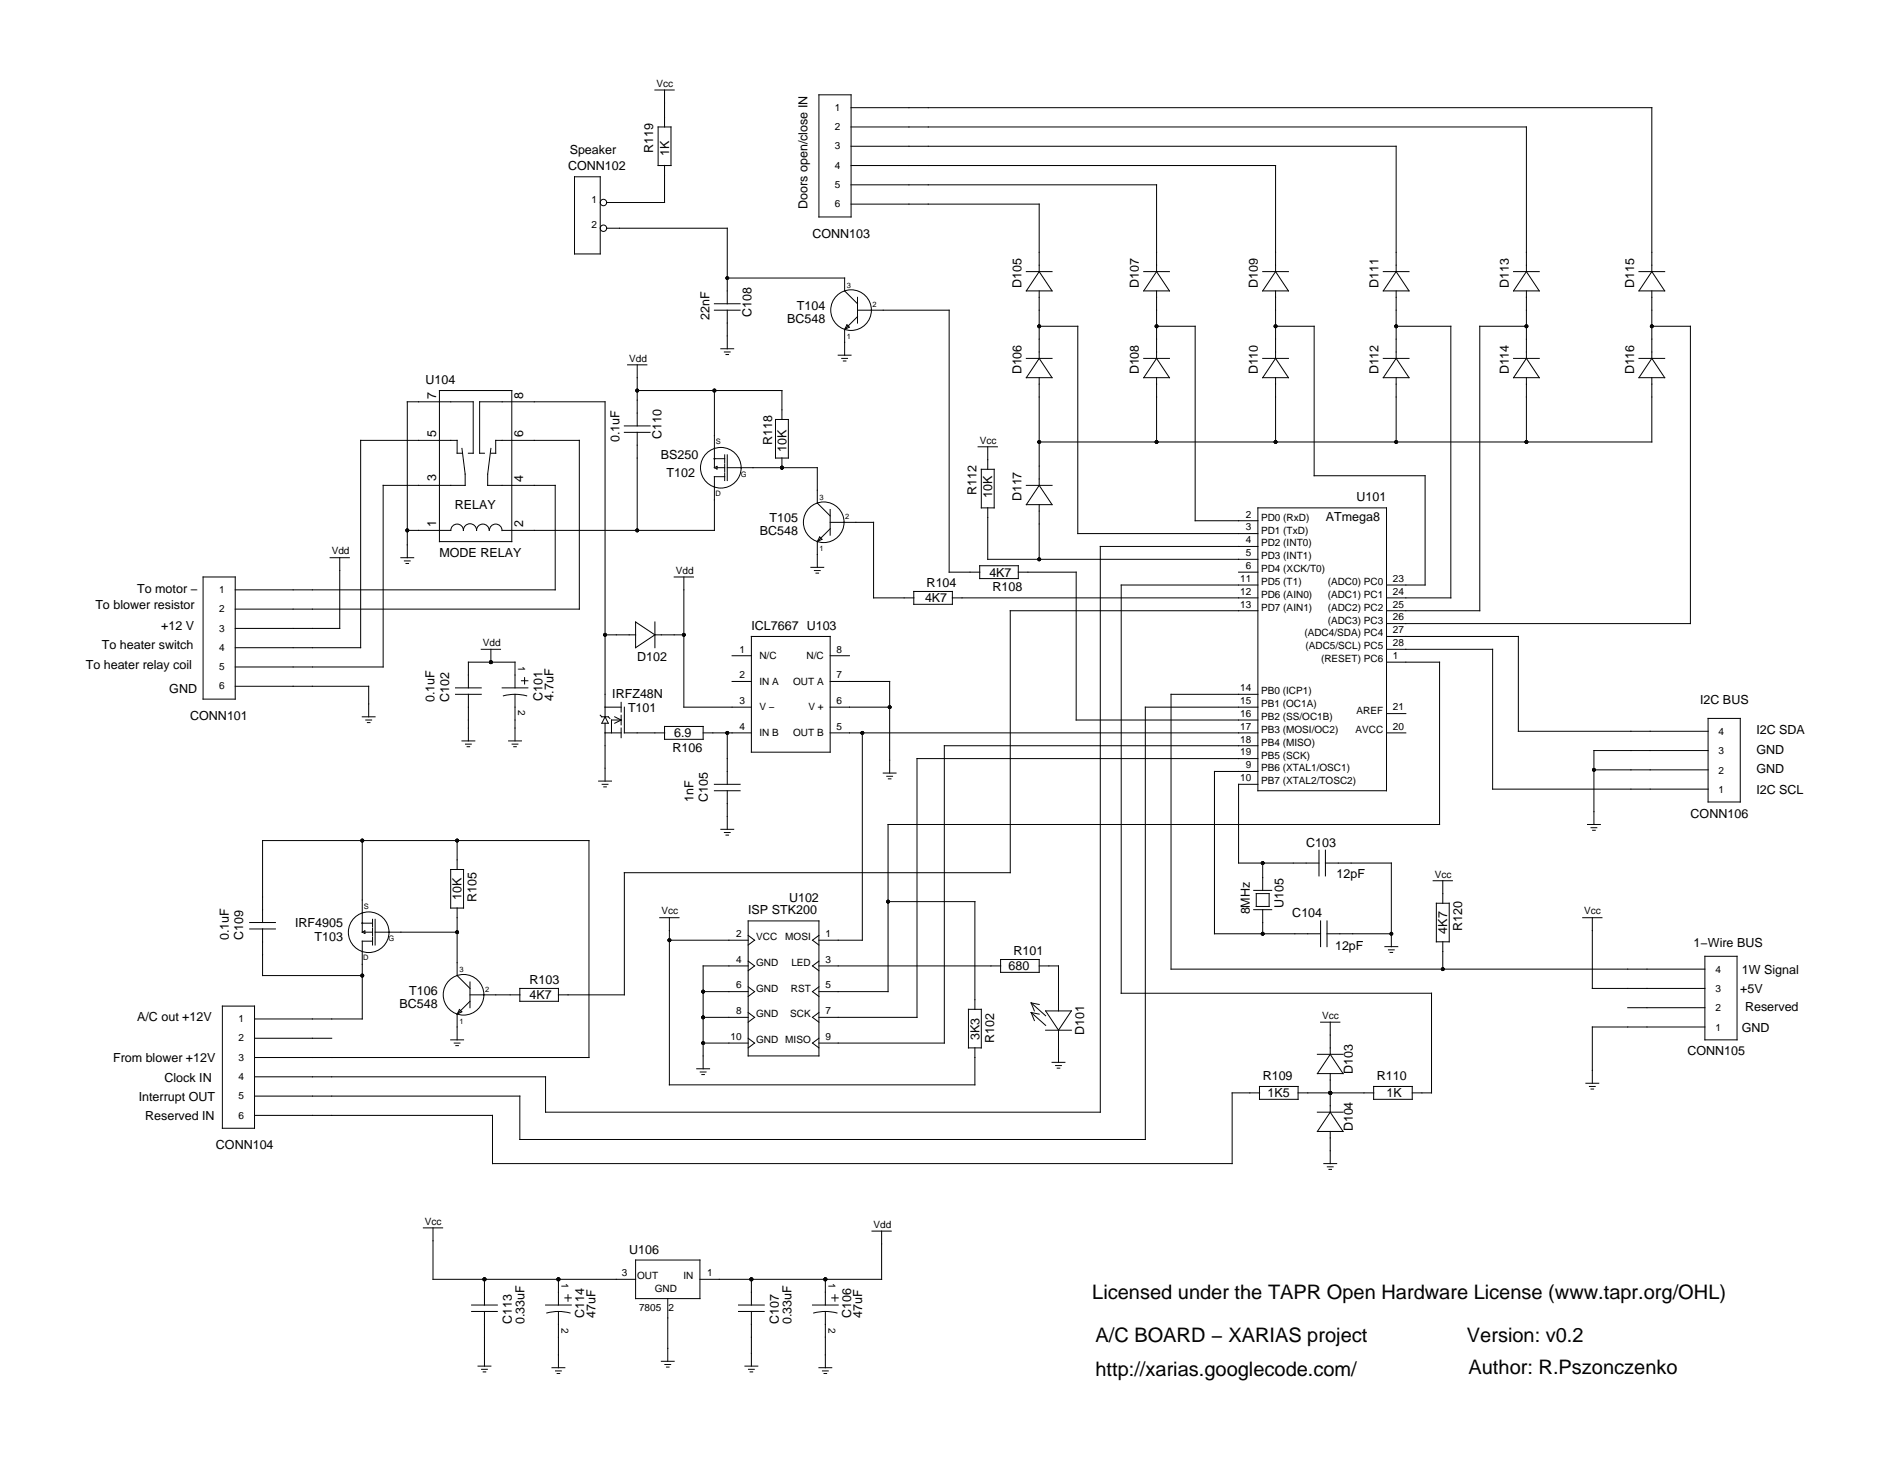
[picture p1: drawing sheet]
<svg xmlns="http://www.w3.org/2000/svg" width="279mm" height="216mm" viewBox="0 0 279 216" stroke-linecap="round" stroke-linejoin="round" font-family="sans-serif">
<g fill="none" stroke="#000" stroke-width=".15">
<path d="M96.9 13.3h2.8M97.3 18.8h1.9v5.7h-1.9zM98.3 13.3v5.5M121.1 14h4.8v18.1h-4.8zM125.9 18.8h99.9v21.4M125.9 15.9h118.4v24.3M85 26.2h3.8v11.4h-3.8zM89.7 33.8h17.9v11.2M98.3 24.5v5.5h-8.6M125.9 30.2h27.8v10M125.9 24.5h62.8v15.7M125.9 21.6h80.6v18.6"/>
<path d="M125.9 27.4h45.2v12.8M65 57.8h10.7v22.3h-10.7zM92.8 54h2.9M94.2 57.8h21.5v4.3M94.2 54v9M105.7 57.8v11.4M105.7 45.9h3.8M105.7 45h3.8M106.6 51.6h1.9M107.1 52.1h.9M107.4 52.5h.4M107.6 45.9v5.7"/>
<path d="M107.6 41.1h17.3v1.9l1.9 2M124 52.6h1.9M124.5 53h.9M124.7 53.4h.4M124.9 48.8v3.8M125.3 48.1l.3 .3-.7 .4zM126.8 45.9h13.6v38.8h4.5M126.8 46.9l-1.9 1.9M126.8 44v3.8M151.8 53h3.8M151.8 40.2h3.8M153.7 48.3h5.7v30.7h26.7"/>
<path d="M153.7 43v10M153.7 55.9v15.9M153.7 53l1.9 2.9h-3.8zM153.7 40.2l1.9 2.8h-3.8zM169.2 53h3.8M169.2 40.2h3.8M171.1 48.3h5.7v28.8h9.3M171.1 53l1.9 2.9h-3.8zM171.1 43v10M171.1 55.9v9.5M171.1 40.2l1.9 2.8h-3.8zM186.8 53h3.8"/>
<path d="M186.8 40.2h3.8M188.7 48.3h5.7v22.1h16.4v16.2h-5.7M188.7 53l1.9 2.9h-3.8zM188.7 43v10M188.7 55.9v9.5M188.7 40.2l1.9 2.8h-3.8zM204.6 53h3.8M204.6 40.2h3.8M206.5 48.3h8.1v40.2h-9.5M206.5 53l1.9 2.9h-3.8zM206.5 43v10M206.5 55.9v9.5"/>
<path d="M206.5 40.2l1.9 2.8h-3.8zM223.9 53h3.8M223.9 40.2h3.8M225.8 48.3h-6.9v42.1h-13.8M225.8 53l1.9 2.9h-3.8zM225.8 40.2l1.9 2.8h-3.8zM225.8 43v10M225.8 55.9v9.5M242.4 53h3.8M242.4 40.2h3.8M244.3 48.3h5.7v44h-44.9M244.3 53l1.9 2.9h-3.8z"/>
<path d="M244.3 55.9v9.5h-90.6M244.3 40.2l1.9 2.8h-3.8zM244.3 43v10M60.2 78.5h6.5a.93 .93 0 0 1 .9-.9 .93 .93 0 0 1 .9 .9M68.3 67.1h-.7v-1.9h-14.3v30.6h-18.5M68.3 66.4l.5 3.8v1.6h-12.1v26.9h-21.9M68.5 78.5a.98 .98 0 0 1 1-1 .98 .98 0 0 1 1 1 .93 .93 0 0 1 .9-.9 .93 .93 0 0 1 1 .9M69.3 67.1h.7v-7.6h-9.8v23M71.7 67.1h-.8v-7.6h18.6v46.6M72.4 78.5a.93 .93 0 0 1 .9-.9 .93 .93 0 0 1 1 .9M72.6 67.1h.7v-1.9h12.4v24.9h-50.9M72.6 66.4l-.5 3.8v1.6h10v15.5h-47.3"/>
<path d="M92.3 63h3.9M92.3 64h3.9M94.2 64v14.5M105.7 67.9h1.5M105.7 69.2l.3-.2v.4zM106 69.2h1.2M107.2 70.5h-1.5v8h-31.4M107.2 67.3v1.1M107.2 68.6v1.2M107.2 70v1.1M107.6 67.3v3.8M107.6 69.2h13.3v5.2l1.9 1.9"/>
<path d="M114.7 62.1h1.9v5.7h-1.9zM115.7 67.8v1.4M121.2 79.5l.4 .3-.7 .3zM122.8 77.3h6.4v11.2h6M122.8 78.2l-1.9 1.9M122.8 75.4v3.8M144.7 66.1h2.8M145.1 69.4h1.9v5.8h-1.9zM146.1 75.1v7.7h40M146.1 66.1v3.3M151.8 71.8h3.8M153.7 74.7v8.1"/>
<path d="M153.7 71.8l1.9 2.9h-3.8zM186.1 75.2h19v41.8h-19zM30 85.4h4.8v18.1h-4.8zM48.8 82.5h2.9M50.3 82.5v10.5h-15.5M59.3 82.5h1.9M59.8 83h.9M60 83.4h.4M71.2 96.1h2.8M72.6 96.1v1.9M89.5 93.9h4.5M94 92l2.9 1.9-2.9 1.9z"/>
<path d="M96.9 92v3.8M96.9 93.9h4.2M99.7 85.4h2.9M101.1 85.4v19.2h10M108.3 97h2.8M111.1 94.2h11.7v17.1h-11.7zM119.9 84h1.9M120.5 84.4h.8M120.7 84.8h.4M120.9 80.1v3.9M122.8 97h2.8M135.2 87.5h5.7v1.9h-5.7z"/>
<path d="M140.9 88.5h45.2M144.9 83.7h5.7v1.9h-5.7zM150.6 84.7h8.6v21.8h26.9M183.2 84.7h2.9M186.1 80.9h-23.4v83.7h-82v-5.3h-43.1M186.1 86.6h-20.3v60.4h45.9v14.7h-2.8M186.1 90.4h-36.7v38.7h-57.1v18.1h-9.7M205.1 98h7.8v24h-81.5v24.7h-10.3M205.1 94.2h19.5v14h28M205.1 96.1h15.7v20.7h31.8M34.8 101.6h19.7v4.5M53.6 106.1h1.9"/>
<path d="M54.1 106.5h.9M54.3 106.9h.4M67.4 102.7h3.8M67.4 101.8h3.8M68.3 109.6h1.9M68.8 110.1h.9M69.1 110.5h.4M69.3 101.8v-3.8h6.9v3.8M69.3 102.7v6.9M74.3 101.8h3.8M74.5 103a6.7 6.7 0 0 1 3.4 0M75.2 109.6h1.9"/>
<path d="M75.7 110.1h.9M76 110.5h.4M76.2 102.7v6.9M77.1 100.7h1M77.6 100.3v.9M88.5 115.6h1.9M88.8 105.8l.2 .3h1l.2 .2M89.1 116.1h.8M89.3 116.4h.4M89.5 104.6h2.4M89.5 108.5h2.4M89.5 107v8.6"/>
<path d="M89.5 106.1l.5 .9h-1zM90.9 106.1l1 .4M91.9 106.5h-1.5v2M91.9 106.5l-1 .5M91.9 103.9v1.5M91.9 105.8v1.5M91.9 107.7v1.5M92.3 104.6v3.9h6M98.3 107.5h5.7v1.9h-5.7zM104 108.5h7.1M105.7 116.1h3.8M105.7 117h3.8"/>
<path d="M107.6 108.5v7.6M107.6 117v5.7M108.3 100.8h2.8M122.8 104.6h8.8M122.8 108.5h63.3M122.8 100.8h8.8v13.6M127.5 108.5v30.6h-6.4M130.6 114.4h1.9M131.2 114.9h.8M131.4 115.3h.4M186.1 114.2h-6.5v24h15.7M186.1 116.1h-2.9v11.6h11.9"/>
<path d="M186.1 102.7h-12.9v40.7h79M186.1 104.6h-16.7v64h-92.5v-6.4h-39.3M186.1 110.4h-46.4v44h-18.6M186.1 112.3h-50.5v38.2h-14.5M205.1 108.5h2.8M205.1 105.6h2.8M235.8 113.9h16.8M252.6 111.1h-16.8v10.9M252.6 106.3h4.8v12.4h-4.8zM36.9 136.5h3.8M36.9 137.5h3.8M38.8 136.5v-12.1h48.3v32.1h-49.5"/>
<path d="M38.8 137.5v6.9h14.8M53.6 124.4v13.5M53.6 136.6h1.5M53.6 137.9l.4-.1v.3zM54 137.9h1.1M55.1 139.3h-1.5v11.5h-16M55.1 136v1.2M55.1 137.4v1.1M55.1 138.7v1.1M55.5 137.9h12.1M55.5 136v3.8M66.7 128.7h1.9v5.7h-1.9z"/>
<path d="M67.6 124.4v4.3M67.6 134.4v10l1.9 1.9M97.6 135.8h2.8M99 139.1h11.7M99 135.8v24.7h45.2v-5.5M106.6 122.7h1.9M107.1 123.2h.9M107.4 123.6h.4M110.7 138.4l.9 .7-.9 .7M110.7 136.3h10.4v20h-10.4zM121.1 138.4l-.9 .7 .9 .7M131.4 133.4h12.8v16"/>
<path d="M185.4 134.6h2.7M185.4 131.8h2.7M185.8 132.2h1.9v1.9h-1.9zM186.8 127.7v4.1M186.8 134.6v3.6M195.1 125.8v3.8M195.3 136.3v3.8M196 127.7h9.8v12.4M196 125.8v3.8M196.3 138.2h9.5M196.3 136.3v3.8M212 130.3h2.8"/>
<path d="M212.4 133.7h2v5.7h-2zM213.4 130.3v3.4M213.4 139.3v4.1M234.1 135.8h2.8M234.8 122h1.9M235.3 122.5h.9M235.5 135.8v10.5h16.7M235.6 122.9h.3M32.9 148.9h4.7v18.1h-4.7zM37.6 153.6h11.5M66.7 153.9h1.9M67.2 154.4h.8"/>
<path d="M67.4 154.7h.4M67.6 150.1v3.8M68 149.4l.3 .3-.7 .4zM69.5 147.2h7.4M69.5 148.2l-1.9 1.9M69.5 145.3v3.8M76.9 146.3h5.7v1.9h-5.7zM103 158.2h2M103.6 158.6h.8M103.8 159h.4M104 146.7h6.7M104 150.5h6.7"/>
<path d="M104 154.4h6.7M110.7 142.9h-6.7v15.3M110.7 142.2l.9 .7-.9 .7M110.7 146l.9 .7-.9 .8M110.7 149.8l.9 .7-.9 .8M110.7 153.6l.9 .8-.9 .7M121.1 142.9h26.9M121.1 142.2l-.9 .7 .9 .7M121.1 146l-.9 .7 .9 .8M121.1 149.8l-.9 .7 .9 .8M121.1 153.6l-.9 .8 .9 .7M143.2 149.4h1.9v5.7h-1.9z"/>
<path d="M148 142h5.7v1.9h-5.7zM152.5 149.8l2.2 1.9M152.5 149.8l.5 1.2M152.5 149.8l1.2 .3M152.5 148.4l2.2 1.9M152.5 148.4l.5 1.2M152.5 148.4l1.2 .2M153.7 142.9h2.9v6.7M154.7 152.4h3.8M154.7 149.6h3.8l-1.9 2.8zM155.6 157.2h1.9M156.1 157.7h.9"/>
<path d="M156.4 158.1h.4M156.6 152.4v4.8M194.9 156h3.8M195.3 151.3h2.9M196.8 151.3v4.7M196.8 158.9v5.7M196.8 156l1.9 2.9h-3.8zM204.8 140.1h1.9M205.4 140.6h.8M205.6 140.9h.4M240.8 149.1h11.4M252.2 141.5h4.7v12.4h-4.7z"/>
<path d="M252.2 152h-16.7v8.3M186.3 160.8h5.7v1.9h-5.7zM186.3 161.7h-4.1v10.5h-109.4v-7.1h-35.2M192 161.7h11.2M194.9 164.6h3.8M195.8 172.2h1.9M196.3 172.7h.9M196.6 173h.3M196.8 167.4v4.8M196.8 164.6l1.9 2.8h-3.8zM203.2 160.8h5.7v1.9h-5.7zM234.6 160.3h1.9"/>
<path d="M235.1 160.8h.8M235.3 161.2h.4M62.6 181.7h2.9M64 181.7v7.6h30M69.8 193.1h3.8M69.8 194.1h3.8M71.7 189.3v3.8M71.7 194.1v8.1M80.7 193.1h3.8M80.9 194.3a6.7 6.7 0 0 1 3.4 0M82.6 189.3v3.8M82.6 194.1v8.3"/>
<path d="M83.5 192.1h1M84 191.6v.9M94 186.5h9.5v5.7h-9.5zM98.8 192.2v9.2M109.2 193.1h3.8M109.2 194.1h3.8M111.1 189.3v3.8M111.1 194.1v8.1M120.2 193.1h3.8M120.4 194.3a6.7 6.7 0 0 1 3.4 0M122.1 189.3v3.8M122.1 194.1v8.3"/>
<path d="M123 192.1h1M123.5 191.6v.9M129 182.2h2.8M130.4 182.2v7.1h-26.9M70.7 202.2h1.9M71.2 202.6h.9M71.5 203h.3M81.6 202.4h1.9M82.2 202.9h.8M82.4 203.2h.4M97.8 201.4h1.9M98.3 201.9h.9"/>
<path d="M98.6 202.3h.4M110.2 202.2h1.9M110.7 202.6h.9M110.9 203h.4M121.1 202.4h1.9M121.6 202.9h.9M121.9 203.2h.4"/>
<circle cx="89.3" cy="33.8" r=".48"/>
<circle cx="89.3" cy="30" r=".48"/>
<circle cx="125.9" cy="45.9" r="3"/>
<circle cx="105.7" cy="67.9" r=".05"/>
<circle cx="106.6" cy="69.2" r="3"/>
<circle cx="121.8" cy="77.3" r="3"/>
<circle cx="53.6" cy="136.6" r=".05"/>
<circle cx="54.5" cy="138" r="3"/>
<circle cx="68.6" cy="147.2" r="3"/>
</g>
<g fill="#000">
<circle cx="94.2" cy="57.8" r=".29"/>
<circle cx="105.7" cy="57.8" r=".29"/>
<circle cx="107.6" cy="41.1" r=".29"/>
<circle cx="153.7" cy="48.3" r=".29"/>
<circle cx="171.1" cy="48.3" r=".29"/>
<circle cx="188.7" cy="48.3" r=".29"/>
<circle cx="206.5" cy="48.3" r=".29"/>
<circle cx="225.8" cy="48.3" r=".29"/>
<circle cx="244.3" cy="48.3" r=".29"/>
<circle cx="60.2" cy="78.5" r=".29"/>
<circle cx="94.2" cy="78.5" r=".29"/>
<circle cx="105.7" cy="67.9" r=".05"/>
<circle cx="115.7" cy="69.2" r=".29"/>
<circle cx="153.7" cy="65.4" r=".29"/>
<circle cx="171.1" cy="65.4" r=".29"/>
<circle cx="188.7" cy="65.4" r=".29"/>
<circle cx="206.5" cy="65.4" r=".29"/>
<circle cx="225.8" cy="65.4" r=".29"/>
<circle cx="72.6" cy="98" r=".29"/>
<circle cx="89.5" cy="93.9" r=".29"/>
<circle cx="101.1" cy="93.9" r=".29"/>
<circle cx="153.7" cy="82.8" r=".29"/>
<circle cx="107.6" cy="108.5" r=".29"/>
<circle cx="127.5" cy="108.5" r=".29"/>
<circle cx="131.6" cy="104.6" r=".29"/>
<circle cx="235.8" cy="113.9" r=".29"/>
<circle cx="53.6" cy="124.4" r=".29"/>
<circle cx="53.6" cy="136.6" r=".05"/>
<circle cx="67.6" cy="124.4" r=".29"/>
<circle cx="67.6" cy="137.9" r=".29"/>
<circle cx="99" cy="139.1" r=".29"/>
<circle cx="131.4" cy="133.4" r=".29"/>
<circle cx="186.8" cy="127.7" r=".29"/>
<circle cx="186.8" cy="138.2" r=".29"/>
<circle cx="205.8" cy="138.2" r=".29"/>
<circle cx="53.6" cy="144.4" r=".29"/>
<circle cx="104" cy="150.5" r=".29"/>
<circle cx="104" cy="146.7" r=".29"/>
<circle cx="104" cy="154.4" r=".29"/>
<circle cx="213.4" cy="143.4" r=".29"/>
<circle cx="196.8" cy="161.7" r=".29"/>
<circle cx="71.7" cy="189.3" r=".29"/>
<circle cx="82.6" cy="189.3" r=".29"/>
<circle cx="111.1" cy="189.3" r=".29"/>
<circle cx="122.1" cy="189.3" r=".29"/>
</g>
<g font-size="3">
<text x="161.6" y="192.2">Licensed under the TAPR Open Hardware License (www.tapr.org/OHL)</text>
<text x="162" y="203.6">http://xarias.googlecode.com/</text>
<text x="162" y="198.6">A/C BOARD − XARIAS project</text>
<text x="217" y="198.6">Version: v0.2</text>
<text x="217.2" y="203.3">Author: R.Pszonczenko</text>
</g>
<g font-size="1.8">
<text x="84.3" y="22.8">Speaker</text>
<text x="96.6" y="22.6" transform="rotate(-90 96.6 22.6)">R119</text>
<text x="99" y="23.1" transform="rotate(-90 99 23.1)">1K</text>
<text x="84" y="25.2">CONN102</text>
<text x="119.5" y="30.9" transform="rotate(-90 119.5 30.9)">Doors open/close IN</text>
<text x="120.2" y="35.2">CONN103</text>
<text x="105" y="47.3" transform="rotate(-90 105 47.3)">22nF</text>
<text x="111.1" y="46.9" transform="rotate(-90 111.1 46.9)">C108</text>
<text x="116.4" y="47.8">BC548</text>
<text x="117.9" y="45.9">T104</text>
<text x="151.1" y="42.6" transform="rotate(-90 151.1 42.6)">D105</text>
<text x="168.5" y="42.6" transform="rotate(-90 168.5 42.6)">D107</text>
<text x="186.1" y="42.6" transform="rotate(-90 186.1 42.6)">D109</text>
<text x="203.9" y="42.6" transform="rotate(-90 203.9 42.6)">D111</text>
<text x="223.2" y="42.6" transform="rotate(-90 223.2 42.6)">D113</text>
<text x="241.7" y="42.6" transform="rotate(-90 241.7 42.6)">D115</text>
<text x="63" y="56.8">U104</text>
<text x="64.5" y="59" transform="rotate(-90 64.5 59)">7</text>
<text x="77.4" y="59" transform="rotate(-90 77.4 59)">8</text>
<text x="151.1" y="55.4" transform="rotate(-90 151.1 55.4)">D106</text>
<text x="168.5" y="55.4" transform="rotate(-90 168.5 55.4)">D108</text>
<text x="186.1" y="55.4" transform="rotate(-90 186.1 55.4)">D110</text>
<text x="203.9" y="55.4" transform="rotate(-90 203.9 55.4)">D112</text>
<text x="223.2" y="55.4" transform="rotate(-90 223.2 55.4)">D114</text>
<text x="241.7" y="55.4" transform="rotate(-90 241.7 55.4)">D116</text>
<text x="64.5" y="64.7" transform="rotate(-90 64.5 64.7)">5</text>
<text x="77.4" y="64.7" transform="rotate(-90 77.4 64.7)">6</text>
<text x="91.6" y="65.4" transform="rotate(-90 91.6 65.4)">0.1uF</text>
<text x="97.8" y="64.9" transform="rotate(-90 97.8 64.9)">C110</text>
<text x="114.2" y="65.9" transform="rotate(-90 114.2 65.9)">R118</text>
<text x="64.5" y="71.1" transform="rotate(-90 64.5 71.1)">3</text>
<text x="77.4" y="71.3" transform="rotate(-90 77.4 71.3)">4</text>
<text x="97.7" y="68">BS250</text>
<text x="98.6" y="70.6">T102</text>
<text x="116.3" y="66.8" transform="rotate(-90 116.3 66.8)">10K</text>
<text x="67.3" y="75.3">RELAY</text>
<text x="113.8" y="77.3">T105</text>
<text x="144.4" y="73.3" transform="rotate(-90 144.4 73.3)">R112</text>
<text x="146.8" y="73.7" transform="rotate(-90 146.8 73.7)">10K</text>
<text x="151.1" y="74.2" transform="rotate(-90 151.1 74.2)">D117</text>
<text x="196.1" y="77.1">ATmega8</text>
<text x="200.7" y="74.2">U101</text>
<text x="64.5" y="78" transform="rotate(-90 64.5 78)">1</text>
<text x="65" y="82.5">MODE RELAY</text>
<text x="77.4" y="78" transform="rotate(-90 77.4 78)">2</text>
<text x="112.4" y="79.2">BC548</text>
<text x="20.3" y="87.8">To motor −</text>
<text x="136.8" y="89.1">4K7</text>
<text x="137.1" y="86.8">R104</text>
<text x="146.3" y="85.3">4K7</text>
<text x="146.8" y="87.5">R108</text>
<text x="14.1" y="90.1">To blower resistor</text>
<text x="23.9" y="93.2">+12 V</text>
<text x="111.1" y="93.2">ICL7667 U103</text>
<text x="12.7" y="98.9">To heater relay coil</text>
<text x="15.1" y="96.1">To heater switch</text>
<text x="94.2" y="97.7">D102</text>
<text x="25" y="102.5">GND</text>
<text x="28.1" y="106.5">CONN101</text>
<text x="64.3" y="103.9" transform="rotate(-90 64.3 103.9)">0.1uF</text>
<text x="66.4" y="103.9" transform="rotate(-90 66.4 103.9)">C102</text>
<text x="80.2" y="103.7" transform="rotate(-90 80.2 103.7)">C101</text>
<text x="81.9" y="103.7" transform="rotate(-90 81.9 103.7)">4.7uF</text>
<text x="90.6" y="103.2">IRFZ48N</text>
<text x="92.9" y="105.4">T101</text>
<text x="251.5" y="104.2">I2C BUS</text>
<text x="99.5" y="111.3">R106</text>
<text x="99.7" y="109.1">6.9</text>
<text x="259.8" y="111.5">GND</text>
<text x="259.8" y="108.7">I2C SDA</text>
<text x="102.6" y="118.7" transform="rotate(-90 102.6 118.7)">1nF</text>
<text x="104.7" y="118.7" transform="rotate(-90 104.7 118.7)">C105</text>
<text x="259.8" y="114.4">GND</text>
<text x="259.8" y="117.5">I2C SCL</text>
<text x="193.2" y="125.3">C103</text>
<text x="250.1" y="121">CONN106</text>
<text x="197.7" y="129.9">12pF</text>
<text x="43.6" y="137.2">IRF4905</text>
<text x="68.3" y="133.2" transform="rotate(-90 68.3 133.2)">10K</text>
<text x="70.5" y="133.4" transform="rotate(-90 70.5 133.4)">R105</text>
<text x="110.7" y="135.3">ISP STK200</text>
<text x="116.7" y="133.4">U102</text>
<text x="184.9" y="135.3" transform="rotate(-90 184.9 135.3)">8MHz</text>
<text x="189.9" y="134.4" transform="rotate(-90 189.9 134.4)">U105</text>
<text x="191.1" y="135.7">C104</text>
<text x="216.3" y="137.7" transform="rotate(-90 216.3 137.7)">R120</text>
<text x="33.8" y="139.1" transform="rotate(-90 33.8 139.1)">0.1uF</text>
<text x="36" y="139.1" transform="rotate(-90 36 139.1)">C109</text>
<text x="46.5" y="139.3">T103</text>
<text x="149.2" y="143.6">680</text>
<text x="149.9" y="141.3">R101</text>
<text x="197.5" y="140.6">12pF</text>
<text x="214.1" y="138.2" transform="rotate(-90 214.1 138.2)">4K7</text>
<text x="250.5" y="140.1">1−Wire BUS</text>
<text x="59.1" y="149.1">BC548</text>
<text x="60.5" y="147.2">T106</text>
<text x="78.3" y="145.6">R103</text>
<text x="78.3" y="147.9">4K7</text>
<text x="257.4" y="147">+5V</text>
<text x="257.6" y="144.1">1W Signal</text>
<text x="258.1" y="149.6">Reserved</text>
<text x="20.3" y="151">A/C out +12V</text>
<text x="144.9" y="153.9" transform="rotate(-90 144.9 153.9)">3K3</text>
<text x="147" y="154.4" transform="rotate(-90 147 154.4)">R102</text>
<text x="160.4" y="153.2" transform="rotate(-90 160.4 153.2)">D101</text>
<text x="257.6" y="152.7">GND</text>
<text x="16.7" y="157.2">From blower +12V</text>
<text x="24.3" y="160.1">Clock IN</text>
<text x="186.8" y="159.8">R109</text>
<text x="200.1" y="158.9" transform="rotate(-90 200.1 158.9)">D103</text>
<text x="203.7" y="159.8">R110</text>
<text x="249.6" y="156.2">CONN105</text>
<text x="20.5" y="162.9">Interrupt OUT</text>
<text x="21.5" y="165.8">Reserved IN</text>
<text x="187.5" y="162.4">1K5</text>
<text x="200.1" y="167.4" transform="rotate(-90 200.1 167.4)">D104</text>
<text x="205.1" y="162.4">1K</text>
<text x="31.9" y="170">CONN104</text>
<text x="93.1" y="185.5">U106</text>
<text x="75.7" y="196" transform="rotate(-90 75.7 196)">C113</text>
<text x="77.6" y="196" transform="rotate(-90 77.6 196)">0.33uF</text>
<text x="86.4" y="195" transform="rotate(-90 86.4 195)">C114</text>
<text x="88.1" y="195" transform="rotate(-90 88.1 195)">47uF</text>
<text x="115.2" y="196" transform="rotate(-90 115.2 196)">C107</text>
<text x="117.1" y="196" transform="rotate(-90 117.1 196)">0.33uF</text>
<text x="125.9" y="195" transform="rotate(-90 125.9 195)">C106</text>
<text x="127.5" y="195" transform="rotate(-90 127.5 195)">47uF</text>
</g>
<g font-size="1.5">
<text x="97.1" y="12.8">Vcc</text>
<text x="123.5" y="16.4">1</text>
<text x="123.5" y="19.3">2</text>
<text x="123.5" y="22.1">3</text>
<text x="87.5" y="30">1</text>
<text x="123.5" y="25">4</text>
<text x="123.5" y="27.8">5</text>
<text x="87.5" y="33.8">2</text>
<text x="123.5" y="30.7">6</text>
<text x="93.1" y="53.5">Vdd</text>
<text x="144.9" y="65.6">Vcc</text>
<text x="184.3" y="76.6">2</text>
<text x="186.5" y="77.1">PD0 (RxD)</text>
<text x="49.1" y="82.1">Vdd</text>
<text x="184.3" y="78.5">3</text>
<text x="184.3" y="80.4">4</text>
<text x="184.3" y="82.3">5</text>
<text x="186.5" y="79">PD1 (TxD)</text>
<text x="186.5" y="80.9">PD2 (INT0)</text>
<text x="186.5" y="82.8">PD3 (INT1)</text>
<text x="32.4" y="87.8">1</text>
<text x="100" y="84.9">Vdd</text>
<text x="183.5" y="86.1">11</text>
<text x="183.5" y="88">12</text>
<text x="183.5" y="89.9">13</text>
<text x="184.3" y="84.2">6</text>
<text x="186.5" y="84.7">PD4 (XCK/T0)</text>
<text x="186.5" y="86.6">PD5 (T1)</text>
<text x="186.5" y="88.5">PD6 (AIN0)</text>
<text x="196.4" y="86.6">(ADC0) PC0</text>
<text x="196.4" y="88.5">(ADC1) PC1</text>
<text x="206" y="86.1">23</text>
<text x="206" y="88">24</text>
<text x="206" y="89.9">25</text>
<text x="32.4" y="90.6">2</text>
<text x="32.4" y="93.5">3</text>
<text x="71.4" y="95.6">Vdd</text>
<text x="186.5" y="90.4">PD7 (AIN1)</text>
<text x="192.9" y="94.2">(ADC4/SDA) PC4</text>
<text x="196.4" y="90.4">(ADC2) PC2</text>
<text x="196.4" y="92.3">(ADC3) PC3</text>
<text x="206" y="91.8">26</text>
<text x="206" y="93.7">27</text>
<text x="206" y="95.6">28</text>
<text x="32.4" y="96.3">4</text>
<text x="32.4" y="99.2">5</text>
<text x="76.7" y="98.6" transform="rotate(90 76.7 98.6)">1</text>
<text x="109.4" y="96.6">1</text>
<text x="109.4" y="100.4">2</text>
<text x="112.3" y="97.5">N/C</text>
<text x="112.3" y="101.3">IN A</text>
<text x="117.3" y="101.3">OUT A</text>
<text x="119.3" y="97.5">N/C</text>
<text x="123.7" y="96.6">8</text>
<text x="123.7" y="100.4">7</text>
<text x="193.1" y="96.1">(ADC5/SCL) PC5</text>
<text x="195.4" y="98">(RESET) PC6</text>
<text x="206" y="97.5">1</text>
<text x="32.4" y="102">6</text>
<text x="76.7" y="105.1" transform="rotate(90 76.7 105.1)">2</text>
<text x="109.4" y="104.2">3</text>
<text x="109.4" y="108">4</text>
<text x="112.3" y="105.1">V −</text>
<text x="119.6" y="105.1">V +</text>
<text x="123.7" y="104.2">6</text>
<text x="123.7" y="108">5</text>
<text x="183.5" y="102.3">14</text>
<text x="183.5" y="104.2">15</text>
<text x="183.5" y="106.1">16</text>
<text x="183.5" y="108">17</text>
<text x="186.5" y="102.7">PB0 (ICP1)</text>
<text x="186.5" y="104.6">PB1 (OC1A)</text>
<text x="186.5" y="106.5">PB2 (SS/OC1B)</text>
<text x="200.7" y="105.6">AREF</text>
<text x="206" y="108">20</text>
<text x="206" y="105.1">21</text>
<text x="112.3" y="108.9">IN B</text>
<text x="117.3" y="108.9">OUT B</text>
<text x="183.5" y="109.9">18</text>
<text x="183.5" y="111.8">19</text>
<text x="184.3" y="113.7">9</text>
<text x="186.5" y="108.5">PB3 (MOSI/OC2)</text>
<text x="186.5" y="110.4">PB4 (MISO)</text>
<text x="186.5" y="112.3">PB5 (SCK)</text>
<text x="200.5" y="108.5">AVCC</text>
<text x="254.2" y="111.6">3</text>
<text x="254.2" y="108.8">4</text>
<text x="183.5" y="115.6">10</text>
<text x="186.5" y="114.2">PB6 (XTAL1/OSC1)</text>
<text x="186.5" y="116.1">PB7 (XTAL2/TOSC2)</text>
<text x="254.2" y="114.5">2</text>
<text x="254.2" y="117.3">1</text>
<text x="212.2" y="129.9">Vcc</text>
<text x="97.8" y="135.3">Vcc</text>
<text x="234.3" y="135.3">Vcc</text>
<text x="108.9" y="138.7">2</text>
<text x="108.9" y="142.5">4</text>
<text x="111.8" y="139.1">VCC</text>
<text x="111.8" y="142.9">GND</text>
<text x="116.2" y="139.1">MOSI</text>
<text x="117.1" y="142.9">LED</text>
<text x="122.1" y="138.7">1</text>
<text x="122.1" y="142.5">3</text>
<text x="253.7" y="144">4</text>
<text x="108.9" y="146.3">6</text>
<text x="111.8" y="146.7">GND</text>
<text x="117" y="146.7">RST</text>
<text x="122.1" y="146.3">5</text>
<text x="253.7" y="146.8">3</text>
<text x="253.7" y="149.7">2</text>
<text x="35.3" y="154.1">2</text>
<text x="35.3" y="151.3">1</text>
<text x="108.1" y="153.9">10</text>
<text x="108.9" y="150.1">8</text>
<text x="111.8" y="154.4">GND MISO</text>
<text x="111.8" y="150.5">GND</text>
<text x="116.9" y="150.5">SCK</text>
<text x="122.1" y="150.1">7</text>
<text x="122.1" y="153.9">9</text>
<text x="195.6" y="150.8">Vcc</text>
<text x="253.7" y="152.6">1</text>
<text x="35.3" y="159.8">4</text>
<text x="35.3" y="157">3</text>
<text x="35.3" y="165.5">6</text>
<text x="35.3" y="162.7">5</text>
<text x="62.9" y="181.2">Vcc</text>
<text x="129.2" y="181.7">Vdd</text>
<text x="83.1" y="189.9" transform="rotate(90 83.1 189.9)">1</text>
<text x="92" y="188.8">3</text>
<text x="94.2" y="189.3">OUT</text>
<text x="96.9" y="191.2">GND</text>
<text x="101.1" y="189.3">IN</text>
<text x="104.6" y="188.8">1</text>
<text x="122.6" y="189.9" transform="rotate(90 122.6 189.9)">1</text>
<text x="83.1" y="196.4" transform="rotate(90 83.1 196.4)">2</text>
<text x="94.5" y="194.1">7805</text>
<text x="98.9" y="194.1">2</text>
<text x="122.6" y="196.4" transform="rotate(90 122.6 196.4)">2</text>
</g>
<g font-size="1.1">
<text x="125.3" y="42.6">3</text>
<text x="129.1" y="45.4">2</text>
<text x="125.3" y="50.2">1</text>
<text x="105.9" y="65.8">S</text>
<text x="109.6" y="70.5">G</text>
<text x="105.8" y="73.4">D</text>
<text x="121.2" y="74">3</text>
<text x="125" y="76.8">2</text>
<text x="121.2" y="81.6">1</text>
<text x="53.8" y="134.5">S</text>
<text x="53.7" y="142.1">D</text>
<text x="57.5" y="139.2">G</text>
<text x="67.9" y="143.9">3</text>
<text x="71.8" y="146.7">2</text>
<text x="67.9" y="151.5">1</text>
</g>
</svg>
